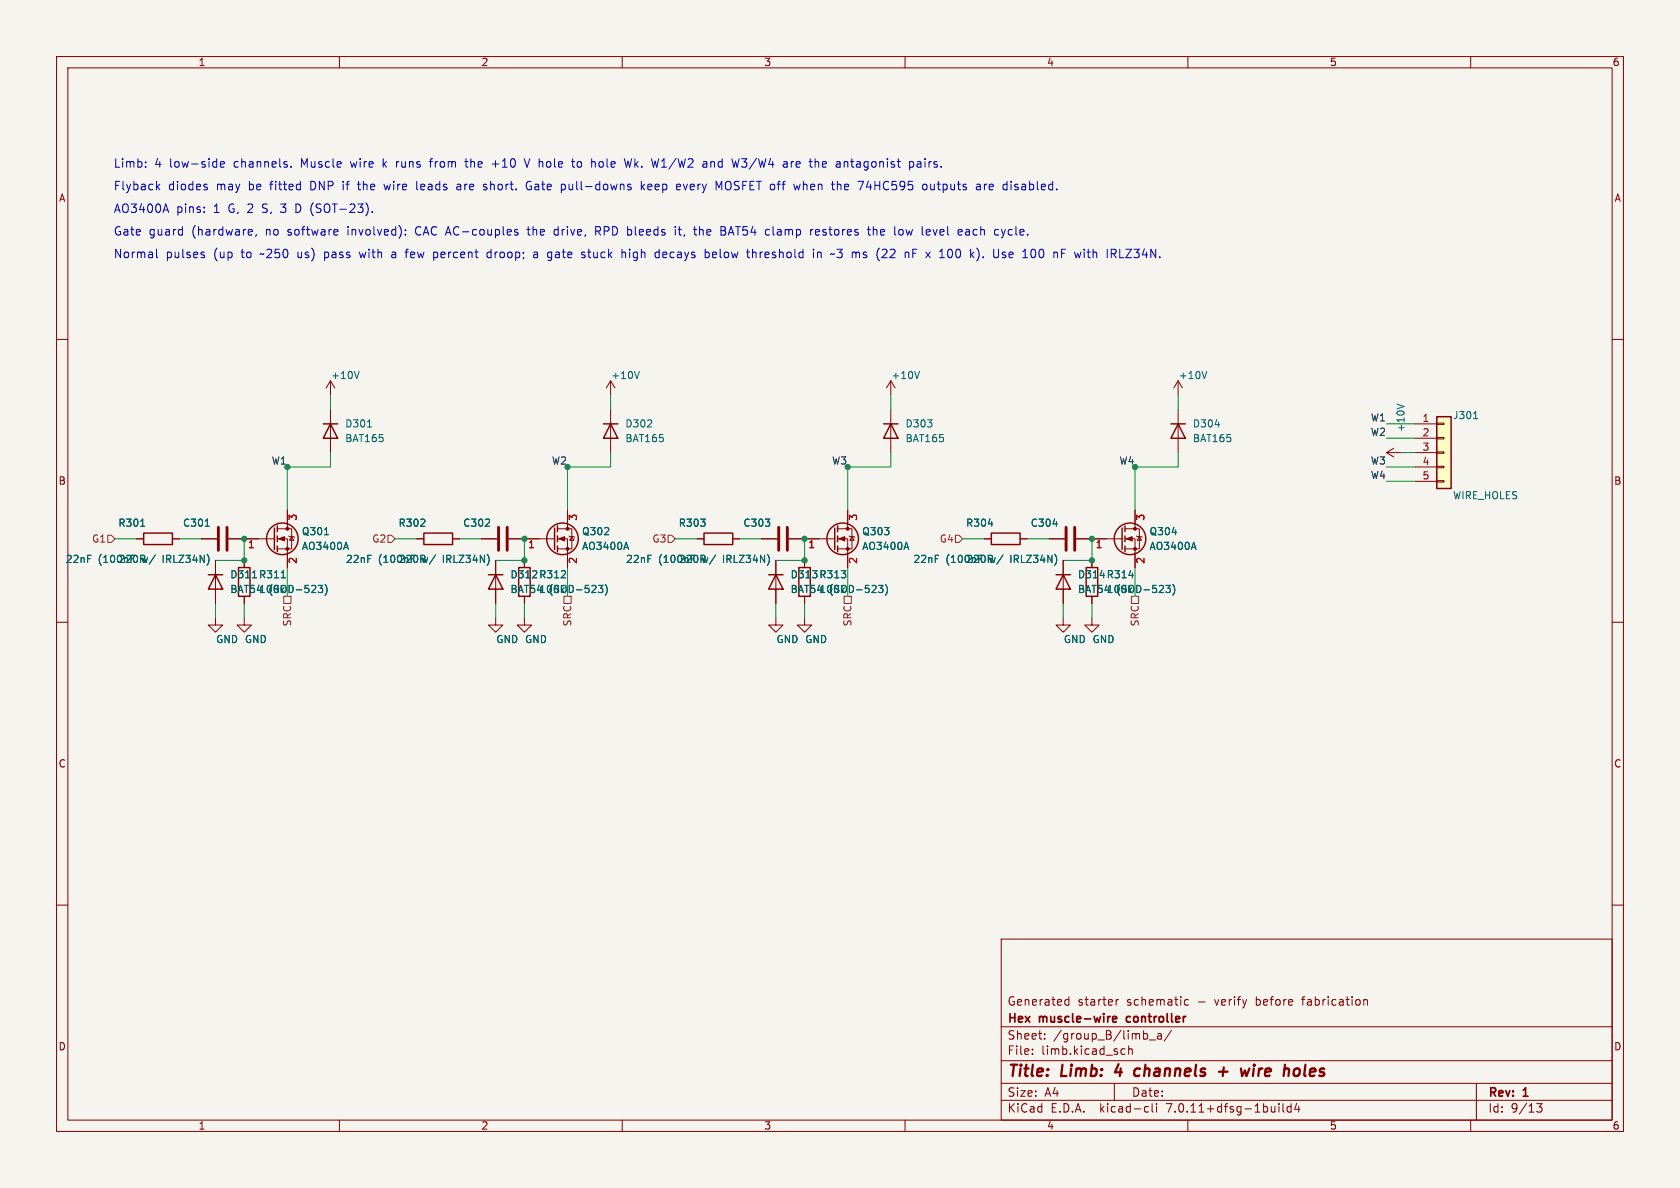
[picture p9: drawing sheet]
<svg xmlns="http://www.w3.org/2000/svg" width="297mm" height="210mm" viewBox="0 0 297 210" stroke-linecap="round" stroke-linejoin="round" font-family="sans-serif">
<path d="M0 0h297v210h-297z" fill="#f5f4ef" stroke="#f5f4ef" stroke-width=".18"/>
<g fill="none" stroke="#840000" stroke-width=".18">
<path d="M10 10h277v190h-277zM12 12h273v186h-273zM60 10v2M110 10v2M160 10v2M210 10v2M260 10v2M10 60h2M285 60h2M58.4 67.3v2.6M58.4 72.4v7.6M58.4 67.3l-.7 1.3"/>
<path d="M58.4 67.3l.8 1.3M107.9 67.3l-.7 1.3M107.9 67.3v2.6M107.9 72.4v7.6M107.9 67.3l.8 1.3M157.5 67.3v2.6M157.5 72.4v7.6M157.5 67.3l-.8 1.3M157.5 67.3l.7 1.3M208.3 67.3l-.8 1.3M208.3 67.3v2.6M208.3 72.4v7.6"/>
<path d="M208.3 67.3l.7 1.3M246.4 79.2l-1.3 .8M250.2 74.9h3.8M250.2 77.5h3.8M254 79.9h1.3v.2h-1.3zM254 77.3h1.3v.3h-1.3zM254 74.8h1.3v.3h-1.3zM24.1 95.3h1.3M30.5 95.3h1.2M35.6 95.3h2.8M38.1 99.1v7.6M40.4 95.3h8.1"/>
<path d="M43.2 99.1v1.2M49 95.3h1.8v5M49 93.5h2.6v3.5h-2.6M50.8 90.2v3.3M51.1 94.7l.1 .2h.7l.2 .1M51.6 94.9l.3 .6h-.7zM73.7 95.3h1.2M80 95.3h1.3M85.1 95.3h2.8M87.6 99.1v7.6M89.9 95.3h8.1M92.7 99.1v1.2"/>
<path d="M98.6 95.3h1.7v5M98.6 93.5h2.5v3.5h-2.5M100.3 90.2v3.3M100.6 94.7l.1 .2h.8l.1 .1M101.1 94.9l.4 .6h-.8zM123.2 95.3h1.3M129.5 95.3h1.3M134.6 95.3h2.8M137.2 99.1v7.6M139.4 95.3h8.2M142.2 99.1v1.2M148.1 95.3h1.8v5"/>
<path d="M148.1 93.5h2.5v3.5h-2.5M149.9 90.2v3.3M150.1 94.7l.1 .2h.8l.1 .1M150.6 94.9l.4 .6h-.8zM174 95.3h1.3M180.3 95.3h1.3M185.4 95.3h2.8M188 99.1v7.6M190.2 95.3h8.2M193 99.1v1.2M198.9 95.3h1.8v5M198.9 93.5h2.5v3.5h-2.5"/>
<path d="M200.7 90.2v3.3M200.9 94.7l.1 .2h.8l.1 .1M201.4 94.9l.4 .6h-.8zM245.1 80h2.5M245.1 80l1.3 .8M250.2 80h3.8M250.2 82.6h3.8M250.2 85.1h3.8M254 85h1.3v.2h-1.3zM254 82.4h1.3v.3h-1.3zM10 110h2M38.1 109.2v1.3h1.3l-1.3 1.3-1.3-1.3h1.3"/>
<path d="M43.2 109.2v1.3h1.2l-1.2 1.3-1.3-1.3h1.3M43.2 105.4v1.3M87.6 109.2v1.3h1.3l-1.3 1.3-1.2-1.3h1.2M92.7 109.2v1.3h1.3l-1.3 1.3-1.3-1.3h1.3M92.7 105.4v1.3M137.2 109.2v1.3h1.2l-1.2 1.3-1.3-1.3h1.3M142.2 109.2v1.3h1.3l-1.3 1.3-1.2-1.3h1.2M142.2 105.4v1.3M188 109.2v1.3h1.2l-1.2 1.3-1.3-1.3h1.3M193 109.2v1.3h1.3l-1.3 1.3-1.2-1.3h1.2M193 105.4v1.3M285 110h2"/>
<path d="M10 160h2M285 160h2M177 166h108v32h-108zM188.4 177.6h.6M188.4 176.8h.6M189 176.2v1.5M197.3 176.7v1M197.7 176.7l-.2 .1-.2 .2M210.1 176.8l-.4-.1-.3 .3v.4l.1 .2h.6M241.1 176.8l.2-.1 .4 .1v.9M241.1 176.7v1M60 198v2"/>
<path d="M110 198v2M160 198v2M177 194.5h108M177 191.5h108M177 187.5h108M177 181.5h108M182.5 186.3v.1M182.5 185.5v.1M184.7 183.6v.1M184.7 182.8v.1M197 191.5v3M198.3 186.3h.6"/>
<path d="M198.3 185.5h.6M199.5 185.5l.2-.1 .4 .1 .1 .9M199.5 184.9v1.5M202.6 195.6l.4 .1M202.7 182.8l.2 .2v.4l-.2 .2M203 196.5l-.4 .1M203.2 183.8h1.1M203.7 195.1v1.3l.2 .2M204.5 195.1v.1M204.5 195.6v1M204.7 182.8h.5l.1 .9M205.3 183.1h-.5a.29 .29 0 0 0-.2 .3 .29 .29 0 0 0 .2 .3l.5-.1"/>
<path d="M207.1 182.1l-1.3 2M210 198v2M226.1 195.1v.1M226.1 195.6v1M226.8 195.1v1.3l.2 .2M228.2 195.7l-.4-.1-.3 .3v.4l.2 .2h.5M228.2 195.1v1.5M229.2 195l-.3 1.1h.9M229.6 195.6v1M260 198v2M261 191.5v6.5M271.7 195.1h.9l-.5 .6 .4 .1v.7l-.2 .1-.6-.1"/>
</g>
<path d="M197.8 188.1l-.7 1.4h1.2M200.6 190l.2 .2 .6-.1M201.6 189a.66 .66 0 0 0-1 .3M215.5 189.4h1.5M216.3 188.7l-.1 1.5M220.9 188.9l-.6 1.3M221.7 188.9l-.2 1.3M221.7 188.2v.2M221.7 188.2l-.1 .1 .1 .1M221.7 188.2l.1 .1-.1 .1M229.2 188.9l.4 .1 .2 .3-.1 .5-.4 .4" fill="none" stroke="#840000" stroke-width=".4"/>
<path d="M199.2 179.8v.7M196.7 180.2l.7-.2-.1-.2-.4-.1-.2 .2 .1 .7h.5" fill="none" stroke="#840000" stroke-width=".3"/>
<g fill="none" stroke="#006464" stroke-width=".18">
<path d="M63.5 65.7l-.4 1.2M65 75.5h.7M113 65.7l-.4 1.2M162.6 65.7l-.5 1.2M213.4 65.7l-.5 1.2M214.8 75.1h.8M247 71.4l1.2 .5M260.5 74h.7M24.9 93h.7M36.3 93h.7M57.4 94.5h.7M61.2 95.9l.4 1.2"/>
<path d="M110.7 95.9l.4 1.2M160.2 95.9l.5 1.2M174.7 92.6h.8M186.2 92.6h.7M211 95.9l.5 1.2M49.7 102.1h.7M56.3 103.5h.7l-.4 .5 .4 .1v.4l-.2 .2h-.4M57.5 103.3a1.46 1.46 0 0 1 0 1.9M105.8 103.5h.8l-.5 .5 .4 .1 .1 .4-.3 .2h-.3M107 103.3a1.46 1.46 0 0 1 0 1.9M155.3 103.5h.8l-.4 .5 .3 .1 .1 .4-.2 .2h-.4M156.5 103.3a1.46 1.46 0 0 1 0 1.9"/>
<path d="M199.6 101.7h.8M206.1 103.5h.8l-.4 .5 .3 .1 .1 .4-.2 .2h-.4M207.3 103.3a1.46 1.46 0 0 1 0 1.9"/>
</g>
<g fill="none" stroke="#840000" stroke-width=".25">
<path d="M57.1 74.9h2.6M58.4 74.9l1.3 2.6h-2.6zM106.7 74.9h2.5M107.9 74.9l1.3 2.6h-2.5zM156.2 74.9h2.5M157.5 74.9l1.2 2.6h-2.5zM207 74.9h2.5M208.3 74.9l1.2 2.6h-2.5zM254 73.7h2.5v12.7h-2.5zM25.4 94.2h5.1v2.1h-5.1zM48.5 93.3v3.9M49 93v1"/>
<path d="M49 94.7v1.1M49 96.5v1M74.9 94.2h5.1v2.1h-5.1zM98 93.3v3.9M98.6 93v1M98.6 94.7v1.1M98.6 96.5v1M124.5 94.2h5v2.1h-5zM147.6 93.3v3.9M148.1 93v1M148.1 94.7v1.1M148.1 96.5v1"/>
<path d="M175.3 94.2h5v2.1h-5zM198.4 93.3v3.9M198.9 93v1M198.9 94.7v1.1M198.9 96.5v1M36.8 101.6h2.6M38.1 101.6l1.3 2.5h-2.6zM42.2 100.3h2v5.1h-2zM86.4 101.6h2.5M87.6 101.6l1.3 2.5h-2.5zM91.7 100.3h2v5.1h-2zM135.9 101.6h2.5"/>
<path d="M137.2 101.6l1.2 2.5h-2.5zM141.2 100.3h2.1v5.1h-2.1zM186.7 101.6h2.5M188 101.6l1.2 2.5h-2.5zM192 100.3h2.1v5.1h-2.1z"/>
<circle cx="49.9" cy="95.2" r="2.79"/>
<circle cx="99.4" cy="95.2" r="2.79"/>
<circle cx="149" cy="95.2" r="2.79"/>
<circle cx="199.8" cy="95.2" r="2.79"/>
</g>
<path d="M38.6 93.2v4.1M40.1 93.2v4.1M88.1 93.2v4.1M89.7 93.2v4.1M137.7 93.2v4.1M139.2 93.2v4.1M188.5 93.2v4.1M190 93.2v4.1" fill="none" stroke="#840000" stroke-width=".51"/>
<path d="M254 73.7h2.5v12.7h-2.5z" fill="#ffffc2" stroke="#ffffc2" stroke-width=".18"/>
<g fill="#840000" stroke="#840000" stroke-width=".18">
<path d="M199.1 95.3l1.1-.4v.7z"/>
<path d="M49.3 95.3l1-.4v.7z"/>
<path d="M98.8 95.3l1-.4v.7z"/>
<path d="M148.3 95.3l1.1-.4v.7z"/>
<circle cx="200.7" cy="97" r=".25"/>
<circle cx="200.7" cy="93.5" r=".25"/>
<circle cx="50.8" cy="97" r=".25"/>
<circle cx="50.8" cy="93.5" r=".25"/>
<circle cx="100.3" cy="97" r=".25"/>
<circle cx="100.3" cy="93.5" r=".25"/>
<circle cx="149.9" cy="97" r=".25"/>
<circle cx="149.9" cy="93.5" r=".25"/>
</g>
<path d="M19 94.6h.7l.6 .7-.6 .6h-.7zM68.6 94.6h.6l.6 .7-.6 .6h-.6zM118.1 94.6h.6l.7 .7-.7 .6h-.6zM168.9 94.6h.6l.7 .7-.7 .6h-.6zM50.2 105.4h1.2v1.3h-1.2zM99.7 105.4h1.3v1.3h-1.3zM149.2 105.4h1.3v1.3h-1.3zM200 105.4h1.3v1.3h-1.3z" fill="none" stroke="#725600" stroke-width=".18"/>
<g fill="none" stroke="#0000c2" stroke-width=".18">
<path d="M25.7 29.4v.2M25.7 28.6v.2M27.8 33l.4 .6M28.2 32.6l-.5 .5M29.3 36.1l.5 1.5M36.1 37.4v.2M36.1 36.6v.2M36.5 33.1l.2 .2-.2 .3M36.5 32.6h.1M39 29.1l.7-.2-.1-.3h-.4l-.2 .2v.7h.6M51.5 29.4v.2M52.7 36.1h-.4v1.5h.4"/>
<path d="M63.2 32.6h.5M65.8 37.4v.2M67.9 32.6l.3 1M70.1 28.6v1M70.2 28.6l-.1 .2M73.7 32.1v1.2l.2 .3M75.9 28.6h.6M76.3 28.1l-.2 .2v1.3M80.8 32.6h.6M81.3 33h-.3a.29 .29 0 0 0-.3 .3 .29 .29 0 0 0 .3 .3h.3M82.2 28.6h.5M82.4 28.1v1.2l.3 .3"/>
<path d="M85.5 32.6h.5M85.5 33l.5 .1 .1 .2-.2 .3-.4-.1M87 29h1.2M92.7 28.1l.5 1.5 .5-1.5M93.7 32.9h.3M93.9 32.1a.74 .74 0 0 0-.9 .6 .74 .74 0 0 0 .5 .9l.5-.2M99.7 32.6l.3 .2v.5l-.3 .3M101 28.6h.6M101.3 29.5l.3 .1M102.2 28.6l-.2 .2v.5l.2 .2M105.2 28.6v1M111.4 33.1l.2 .2-.2 .3"/>
<path d="M111.4 32.6h.1M111.7 28.1l-.4 1.5-.3-1.1-.3 1.1M113.4 32.1v1.5M113.5 33l.5 .6M114 32.6l-.6 .5M114.6 32.6v.9M115.2 32.9l-.7 .2M120.2 32.6l.1 .3-.7 .2M120.8 32.6l.4 1M124.7 28.6l.3 .2v.8M125 29.5l-.2 .1M125 28.9l-.2 .1"/>
<path d="M125.7 28.6v1M125.9 28.6l-.2 .1M127.1 33.1l.5-1v1.5M130.7 28.1l-.4 1.5M131.1 28.1h.9M131.1 29.4l.2 .2M139.9 28.6v1M140.3 28.6h-.3l-.1 .2M142 32.1v1.5M142.2 32.6l-.2 .1M144.7 28.6v1M148.2 32.6h.3l.2 .2v.8"/>
<path d="M149.5 28.6h.2l.2 .2v.8M153.5 32l-.3 1.1h.9M161 28.6h.2l.3 .2v.6l-.5 .2M162.2 28.6h.5l.1 1M162.8 28.9l-.5 .1a.29 .29 0 0 0-.2 .3 .29 .29 0 0 0 .2 .3l.5-.1M164.5 32.6l.1 .9 .4 .1 .2-.2M165.2 32.6v1M174 32.6v1M174.5 32.6h-.3l-.2 .2M175.1 32.6l-.2 .2v.5l.2 .3M175.6 32.9l-.7 .2M179.4 33.5h.6"/>
<path d="M180 32.6h-.4l-.2 .2 .1 .2 .5 .1M27.7 44.1v1.2l.2 .3M36 45.1l.2 .2-.2 .3M36 44.6h.1M44.4 40.6l.2 .3-.7 .2M44.5 41.5l-.1 .1M45.3 41.5l-.1 .3M59.5 40.6l.2 .3-.7 .2M59.7 41.5l-.2 .1M63.5 44.6l.3 1M69.7 44.6h-.4M69.8 45h-.3a.29 .29 0 0 0-.3 .3 .29 .29 0 0 0 .3 .3h.3"/>
<path d="M71.6 44.6h.6M71.7 41.4v.2M71.7 40.6v.2M72.2 44.1h-.3M76.7 44.6h.5M76.7 45.5h.5M86.8 44.6h-.4l-.3 .2v.5l.1 .2h.6M91 41l.5 .1 .1 .2-.2 .3-.4-.1M91 40.6h.5M93.2 40.6h.5M93.4 40.1v1.2l.2 .3M94.4 44.6h.6v1"/>
<path d="M95 44.9l-.5 .1a.29 .29 0 0 0-.2 .3 .29 .29 0 0 0 .2 .3l.5-.1M98.5 40.6h-.3l-.2 .2v.6l.5 .2M103 44.6h.4M103 45.1h.4l.1 .2-.3 .3h-.2M103.9 44.6h.6M105.3 40.8h.6M105.7 40.8l.5 .8M105.9 40.1h-.6v1.5M110.2 44.6h.2l.2 .2v.8M111.3 44.1v.1M116.4 44.6h.1M116.5 44.1v1.5"/>
<path d="M116.5 45.5l-.1 .1M117.4 44.6l-.2 .2v.5l.2 .3M117.9 44.9l-.7 .2M119.4 40.1v.1M119.4 40.6v1M119.9 40.6h.6M120.1 40.1v1.2l.2 .3M122.6 40.6h.6M122.9 41.5l.3 .1M123.7 40.1v1.5M123.7 40.6v.1M125.1 44.6l.3 .2v.5l-.3 .3"/>
<path d="M126.5 44.6h-.3l-.2 .2v.7l.5 .1M126.7 44.9l-.7 .2M127.5 40.1h.5l.2 .1v.3l-.2 .3M127.5 40.8h.5M128 40.8a.4 .4 0 0 1 .3 .3 .4 .4 0 0 1-.3 .5h-.5M133 44.7l.2-.1h.4l.1 1M143.7 40.6h-.2M143.8 44.1v.1M143.8 44.6v1M144.5 44.7l.2-.1h.4l.1 1M144.5 44.6v1M144.8 40.6h-.4l-.2 .2v.7h.6"/>
<path d="M144.9 40.9l-.7 .2M148 44.1h.9l-.5 .5 .4 .2 .1 .5-.3 .3h-.4M153.3 40.6h.6M153.5 41.3l.4 .3M154.4 40.7l.2-.1h.4v1M154.4 40.1v1.5M157.5 44.1l-.1 .1M158.2 44.7l-.9 .9h.9M159.2 40.6h.3l.2 .2-.1 .6-.4 .2M161.4 44.1h.7M161.4 44.8h.5M164.2 40.6l.3 .3-.8 .2"/>
<path d="M164.4 41.5l-.2 .1M165 40.6l.3 1M166.1 45.6h.9M166.5 44.1l-.3 .3M169.2 44.1l-.2 .5 .2 .9M170.7 40.6h.6l.1 1M171.4 40.9l-.5 .1a.29 .29 0 0 0-.2 .3 .29 .29 0 0 0 .2 .3l.5-.1M173.8 45.4v.2M177 40.6l.4 1M177.4 41.6l-.2 .3M177.7 40.6l-.3 1M179 44.6h-.4l-.2 .2 .1 .7h.5"/>
<path d="M179.1 44.9l-.7 .2M183.8 45.4l.2 .2 .3-.1M184.3 44.1h-.3l-.2 .1M193.5 44.6h.2M198 45.6h.7M199 44.1h1l-1 1.5h1"/>
</g>
<g fill="none" stroke="#009600" stroke-width=".18">
<path d="M58.4 69.9v2.5M107.9 69.9v2.5M157.5 69.9v2.5M208.3 69.9v2.5M245.1 77.5h5.1M245.1 74.9h5.1M20.3 95.3h3.8M31.7 95.3h3.9M43.2 95.3h.1M43.2 95.3v3.8h-5.1M58.4 80v2.6h-7.6v7.6M69.8 95.3h3.9"/>
<path d="M81.3 95.3h3.8M92.7 95.3h.1M92.7 95.3v3.8h-5.1M107.9 80v2.6h-7.6v7.6M119.4 95.3h3.8M130.8 95.3h3.8M142.2 95.3h.1M142.2 95.3v3.8h-5M157.5 80v2.6h-7.6v7.6M170.2 95.3h3.8M181.6 95.3h3.8M193 95.3h.1"/>
<path d="M193 95.3v3.8h-5M208.3 80v2.6h-7.6v7.6M245.1 82.6h5.1M245.1 85.1h5.1M247.6 80h2.6M38.1 106.7v2.5M43.2 106.7v2.5M50.8 100.3v5.1M87.6 106.7v2.5M92.7 106.7v2.5M100.3 100.3v5.1M137.2 106.7v2.5"/>
<path d="M142.2 106.7v2.5M149.9 100.3v5.1M188 106.7v2.5M193 106.7v2.5M200.7 100.3v5.1"/>
</g>
<g fill="#009600" stroke="#009600" stroke-width=".18">
<circle cx="43.2" cy="99.1" r=".46"/>
<circle cx="43.2" cy="95.3" r=".46"/>
<circle cx="50.8" cy="82.6" r=".46"/>
<circle cx="92.7" cy="99.1" r=".46"/>
<circle cx="92.7" cy="95.3" r=".46"/>
<circle cx="100.3" cy="82.6" r=".46"/>
<circle cx="193" cy="99.1" r=".46"/>
<circle cx="193" cy="95.3" r=".46"/>
<circle cx="200.7" cy="82.6" r=".46"/>
<circle cx="149.9" cy="82.6" r=".46"/>
<circle cx="142.2" cy="99.1" r=".46"/>
<circle cx="142.2" cy="95.3" r=".46"/>
</g>
<g font-size="2.8" fill="#840000">
<text x="178" y="190.9">Title:</text>
<text x="187.7" y="190.9">Limb:</text>
<text x="198" y="190.9">4</text>
<text x="202.2" y="190.9">channels</text>
<text x="217.9" y="190.9">+</text>
<text x="222.7" y="190.9">wire</text>
<text x="231" y="190.9">holes</text>
</g>
<g font-size="2.1" fill="#0000c2">
<text x="20" y="29.8">Limb:</text>
<text x="27.3" y="29.8">4</text>
<text x="30" y="29.8">low-side</text>
<text x="41.5" y="29.8">channels.</text>
<text x="53.5" y="29.8">Muscle</text>
<text x="62.4" y="29.8">wire</text>
<text x="68.2" y="29.8">k</text>
<text x="70.7" y="29.8">runs</text>
<text x="76.9" y="29.8">from</text>
<text x="83.3" y="29.8">the</text>
<text x="88.1" y="29.8">+10</text>
<text x="94.2" y="29.8">V hole</text>
<text x="102.8" y="29.8">to</text>
<text x="106.3" y="29.8">hole</text>
<text x="112.4" y="29.8">Wk. W1/W2</text>
<text x="126.5" y="29.8">and</text>
<text x="131.9" y="29.8">W3/W4</text>
<text x="141.1" y="29.8">are</text>
<text x="145.9" y="29.8">the</text>
<text x="150.7" y="29.8">antagonist</text>
<text x="163.8" y="29.8">pairs.</text>
<text x="20" y="33.8">Flyback</text>
<text x="29.7" y="33.8">diodes</text>
<text x="38.3" y="33.8">may</text>
<text x="44.1" y="33.8">be</text>
<text x="48.1" y="33.8">fitted</text>
<text x="55.3" y="33.8">DNP if</text>
<text x="64" y="33.8">the</text>
<text x="68.8" y="33.8">wire</text>
<text x="74.6" y="33.8">leads</text>
<text x="81.9" y="33.8">are</text>
<text x="86.8" y="33.8">short.</text>
<text x="94.5" y="33.8">Gate</text>
<text x="100.8" y="33.8">pull-downs</text>
<text x="115.1" y="33.8">keep</text>
<text x="121.6" y="33.8">every</text>
<text x="128.7" y="33.8">MOSFET off</text>
<text x="142.8" y="33.8">when</text>
<text x="149.7" y="33.8">the</text>
<text x="154.5" y="33.8">74HC595</text>
<text x="166" y="33.8">outputs</text>
<text x="175.7" y="33.8">are</text>
<text x="180.5" y="33.8">disabled.</text>
<text x="20" y="37.8">AO3400A</text>
<text x="20" y="41.7">Gate</text>
<text x="26.3" y="41.7">guard</text>
<text x="31.2" y="37.8">pins:</text>
<text x="34" y="41.7">(hardware,</text>
<text x="37.8" y="37.8">1</text>
<text x="40.5" y="37.8">G, 2</text>
<text x="46.8" y="37.8">S,</text>
<text x="47.1" y="41.7">no</text>
<text x="50.2" y="37.8">3</text>
<text x="51.1" y="41.7">software</text>
<text x="53" y="37.8">D (SOT-23).</text>
<text x="61.9" y="41.7">involved):</text>
<text x="74" y="41.7">CAC AC-couples</text>
<text x="94.2" y="41.7">the</text>
<text x="99" y="41.7">drive,</text>
<text x="106.4" y="41.7">RPD bleeds</text>
<text x="120.8" y="41.7">it,</text>
<text x="124.4" y="41.7">the</text>
<text x="129.2" y="41.7">BAT54</text>
<text x="137.3" y="41.7">clamp</text>
<text x="145.4" y="41.7">restores</text>
<text x="155.7" y="41.7">the</text>
<text x="160.5" y="41.7">low</text>
<text x="165.6" y="41.7">level</text>
<text x="172.1" y="41.7">each</text>
<text x="178.7" y="41.7">cycle.</text>
<text x="20" y="45.7">Normal</text>
<text x="29.3" y="45.7">pulses</text>
<text x="37.8" y="45.7">(up</text>
<text x="42.8" y="45.7">to</text>
<text x="46.3" y="45.7">~250</text>
<text x="53" y="45.7">us)</text>
<text x="57.9" y="45.7">pass</text>
<text x="64.3" y="45.7">with</text>
<text x="70.1" y="45.7">a</text>
<text x="72.8" y="45.7">few</text>
<text x="77.8" y="45.7">percent</text>
<text x="87.4" y="45.7">droop;</text>
<text x="95.8" y="45.7">a</text>
<text x="98.5" y="45.7">gate</text>
<text x="104.6" y="45.7">stuck</text>
<text x="111.9" y="45.7">high</text>
<text x="117.9" y="45.7">decays</text>
<text x="126.9" y="45.7">below</text>
<text x="134.5" y="45.7">threshold</text>
<text x="146.3" y="45.7">in</text>
<text x="149.7" y="45.7">~3 ms</text>
<text x="158" y="45.7">(22</text>
<text x="163.2" y="45.7">nF</text>
<text x="167.1" y="45.7">x</text>
<text x="169.6" y="45.7">100</text>
<text x="175.2" y="45.7">k).</text>
<text x="179.5" y="45.7">Use</text>
<text x="184.8" y="45.7">100</text>
<text x="190.4" y="45.7">nF</text>
<text x="194.4" y="45.7">with</text>
<text x="200.2" y="45.7">IRLZ34N.</text>
</g>
<g font-size="2.1" fill="#840000">
<text x="178" y="178">Generated</text>
<text x="190.5" y="178">starter</text>
<text x="199.2" y="178">schematic</text>
<text x="211.9" y="178">-</text>
<text x="215.1" y="178">verify</text>
<text x="222.4" y="178">before</text>
<text x="230.8" y="178">fabrication</text>
<text x="178" y="184">Sheet:</text>
<text x="178" y="181.2">Hex</text>
<text x="183.8" y="181.2">muscle-wire</text>
<text x="186.2" y="184">/group_B/limb_a/</text>
<text x="199.8" y="181.2">controller</text>
<text x="178" y="186.7">File:</text>
<text x="184.1" y="186.7">limb.kicad_sch</text>
<text x="178" y="196.9">KiCad</text>
<text x="178" y="194.1">Size:</text>
<text x="184.7" y="194.1">A4</text>
<text x="185.7" y="196.9">E.D.A.</text>
<text x="194.6" y="196.9">kicad-cli</text>
<text x="200" y="194.1">Date:</text>
<text x="206.5" y="196.9">7.0.11+dfsg-1build4</text>
<text x="263" y="194.3">Rev:</text>
<text x="263" y="196.9">Id:</text>
<text x="267.1" y="196.9">9/13</text>
<text x="269.4" y="194.3">1</text>
</g>
<g font-size="1.8" fill="#840000">
<text x="35" y="11.9">1</text>
<text x="85" y="11.9">2</text>
<text x="135" y="11.9">3</text>
<text x="185" y="11.9">4</text>
<text x="235" y="11.9">5</text>
<text x="285" y="11.9">6</text>
<text x="10.3" y="35.9">A</text>
<text x="285.3" y="35.9">A</text>
<text x="10.3" y="85.9">B</text>
<text x="285.3" y="85.9">B</text>
<text x="10.3" y="135.9">C</text>
<text x="285.3" y="135.9">C</text>
<text x="10.3" y="185.9">D</text>
<text x="285.3" y="185.9">D</text>
<text x="35" y="199.9">1</text>
<text x="85" y="199.9">2</text>
<text x="135" y="199.9">3</text>
<text x="185" y="199.9">4</text>
<text x="235" y="199.9">5</text>
<text x="285" y="199.9">6</text>
</g>
<g font-size="1.8" fill="#006464">
<text x="58.4" y="67.2">+10V</text>
<text x="108" y="67.2">+10V</text>
<text x="157.5" y="67.2">+10V</text>
<text x="208.3" y="67.2">+10V</text>
<text x="60.9" y="75.8">D301</text>
<text x="110.5" y="75.8">D302</text>
<text x="160" y="75.8">D303</text>
<text x="210.8" y="75.8">D304</text>
<text x="248.5" y="76.5" transform="rotate(-90 248.5 76.5)">+10V</text>
<text x="256.8" y="74.3">J301</text>
<text x="60.9" y="78.4">BAT165</text>
<text x="110.5" y="78.4">BAT165</text>
<text x="160" y="78.4">BAT165</text>
<text x="210.8" y="78.4">BAT165</text>
<text x="256.8" y="88.5">WIRE_HOLES</text>
<text x="20.8" y="93.3">R301</text>
<text x="32.3" y="93.3">C301</text>
<text x="53.3" y="94.8">Q301</text>
<text x="70.4" y="93.3">R302</text>
<text x="81.8" y="93.3">C302</text>
<text x="102.8" y="94.8">Q302</text>
<text x="119.9" y="93.3">R303</text>
<text x="131.3" y="93.3">C303</text>
<text x="152.3" y="94.8">Q303</text>
<text x="170.7" y="93.3">R304</text>
<text x="182.1" y="93.3">C304</text>
<text x="203.1" y="94.8">Q304</text>
<text x="11.5" y="99.7">22nF</text>
<text x="17.3" y="99.7">(100nF</text>
<text x="20.8" y="99.7">220Rw/</text>
<text x="29.1" y="99.7">IRLZ34N)</text>
<text x="53.3" y="97.4">AO3400A</text>
<text x="61" y="99.7">22nF</text>
<text x="66.9" y="99.7">(100nF</text>
<text x="70.4" y="99.7">220Rw/</text>
<text x="78.6" y="99.7">IRLZ34N)</text>
<text x="102.8" y="97.4">AO3400A</text>
<text x="110.6" y="99.7">22nF</text>
<text x="116.4" y="99.7">(100nF</text>
<text x="119.9" y="99.7">220Rw/</text>
<text x="128.1" y="99.7">IRLZ34N)</text>
<text x="152.3" y="97.4">AO3400A</text>
<text x="161.4" y="99.7">22nF</text>
<text x="167.2" y="99.7">(100nF</text>
<text x="170.7" y="99.7">220Rw/</text>
<text x="178.9" y="99.7">IRLZ34N)</text>
<text x="203.1" y="97.4">AO3400A</text>
<text x="40.6" y="102.4">D311 R311</text>
<text x="40.6" y="105">BAT54100k</text>
<text x="47.5" y="105">(SOD-523)</text>
<text x="90.1" y="102.4">D312 R312</text>
<text x="90.1" y="105">BAT54100k</text>
<text x="97.1" y="105">(SOD-523)</text>
<text x="139.7" y="102.4">D313 R313</text>
<text x="139.7" y="105">BAT54100k</text>
<text x="146.6" y="105">(SOD-523)</text>
<text x="190.5" y="102.4">D314 R314</text>
<text x="190.5" y="105">BAT54100k</text>
<text x="197.4" y="105">(SOD-523)</text>
<text x="38.1" y="113.9">GND GND</text>
<text x="87.6" y="113.9">GND GND</text>
<text x="137.2" y="113.9">GND GND</text>
<text x="188" y="113.9">GND GND</text>
</g>
<g font-size="1.8" fill="#0f0f0f">
<text x="242.2" y="74.6">W1</text>
<text x="242.2" y="77.1">W2</text>
<text x="47.9" y="82.2">W1</text>
<text x="97.5" y="82.2">W2</text>
<text x="147" y="82.2">W3</text>
<text x="197.8" y="82.2">W4</text>
<text x="242.2" y="82.2">W3</text>
<text x="242.2" y="84.7">W4</text>
</g>
<g font-size="1.8" fill="#a90000">
<text x="251.4" y="74.7">1</text>
<text x="251.4" y="77.2">2</text>
<text x="251.4" y="79.8">3</text>
<text x="251.4" y="82.3">4</text>
<text x="251.4" y="84.8">5</text>
<text x="52.8" y="92.1" transform="rotate(-90 52.8 92.1)">3</text>
<text x="102.3" y="92.1" transform="rotate(-90 102.3 92.1)">3</text>
<text x="151.8" y="92.1" transform="rotate(-90 151.8 92.1)">3</text>
<text x="202.6" y="92.1" transform="rotate(-90 202.6 92.1)">3</text>
<text x="43.7" y="97.2">1</text>
<text x="52.8" y="99.8" transform="rotate(-90 52.8 99.8)">2</text>
<text x="93.3" y="97.2">1</text>
<text x="102.3" y="99.8" transform="rotate(-90 102.3 99.8)">2</text>
<text x="142.8" y="97.2">1</text>
<text x="151.8" y="99.8" transform="rotate(-90 151.8 99.8)">2</text>
<text x="193.6" y="97.2">1</text>
<text x="202.6" y="99.8" transform="rotate(-90 202.6 99.8)">2</text>
</g>
<g font-size="1.8" fill="#725600">
<text x="16.2" y="96.1">G1</text>
<text x="65.7" y="96.1">G2</text>
<text x="115.2" y="96.1">G3</text>
<text x="166" y="96.1">G4</text>
<text x="51.7" y="110.8" transform="rotate(-90 51.7 110.8)">SRC</text>
<text x="101.2" y="110.8" transform="rotate(-90 101.2 110.8)">SRC</text>
<text x="150.7" y="110.8" transform="rotate(-90 150.7 110.8)">SRC</text>
<text x="201.5" y="110.8" transform="rotate(-90 201.5 110.8)">SRC</text>
</g>
</svg>
